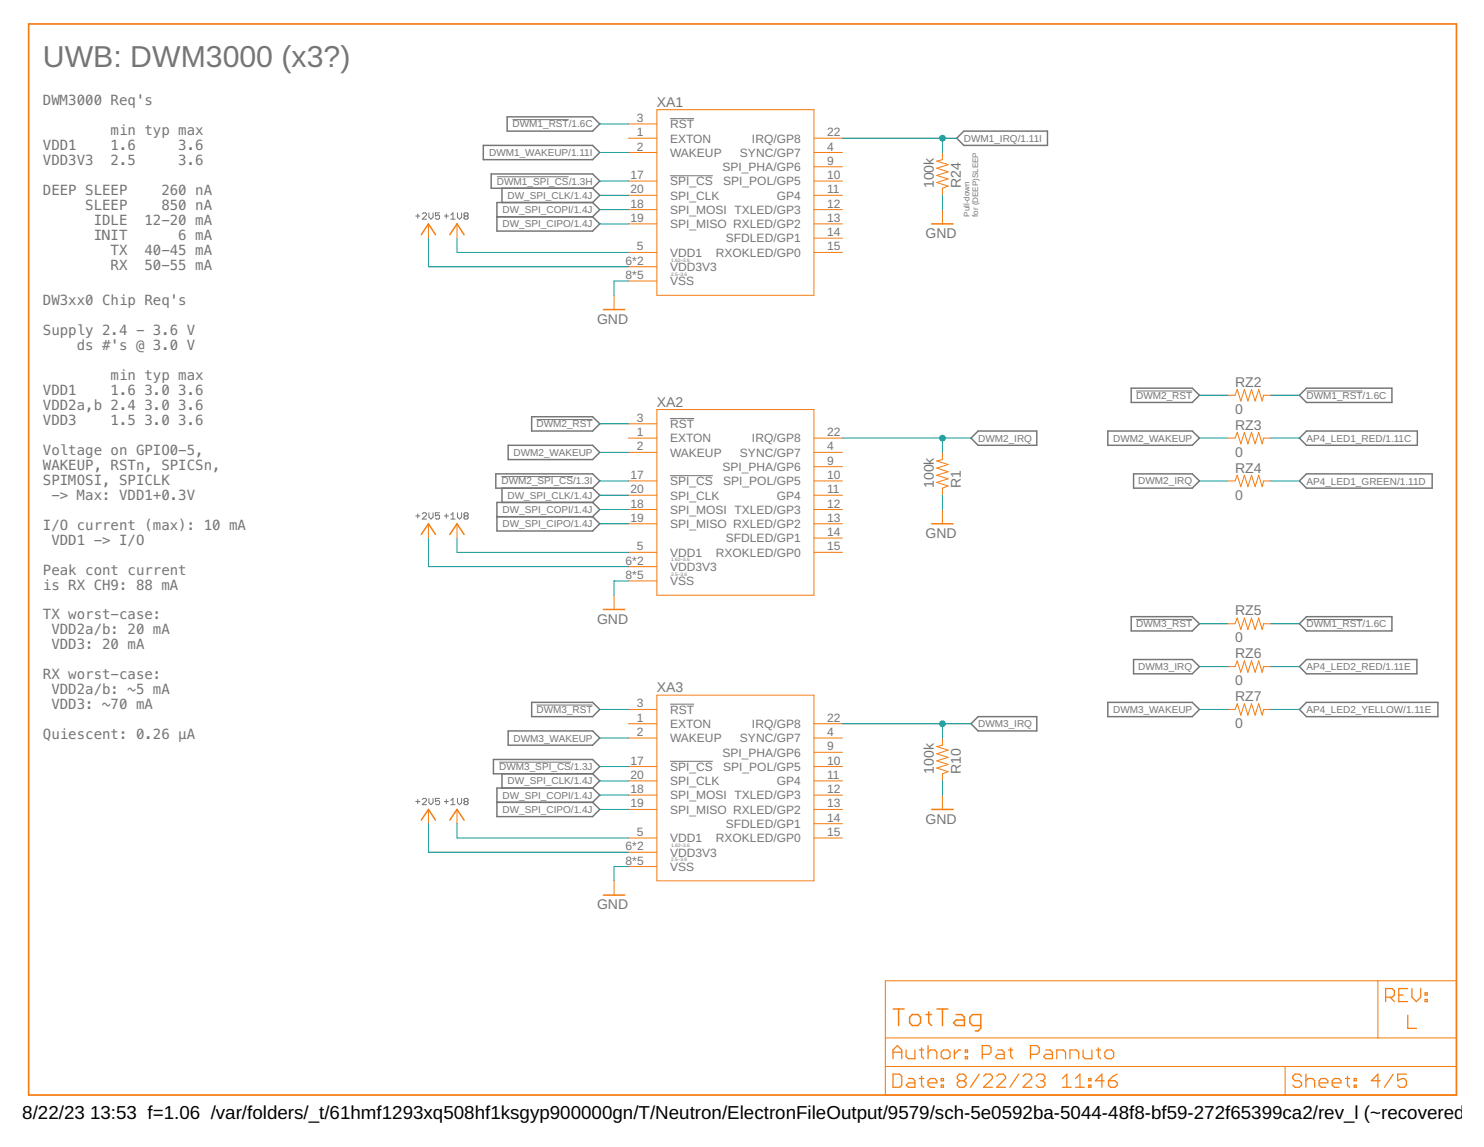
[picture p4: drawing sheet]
<svg xmlns="http://www.w3.org/2000/svg" width="279mm" height="216mm" viewBox="0 0 279 216" stroke-linecap="round" stroke-linejoin="round" font-family="sans-serif">
<g fill="none" stroke="#757575" stroke-width=".19">
<path d="M93.6 33.3h13.5M96.5 22.5h10.6M126.2 22.3h4.5M126.2 33.1h8M78.3 40.7h.8M78.7 40.3v.8M79.5 40.3l.2-.2h.4l.2 .2v.2l-.8 .8h.8M80.8 40.1v.8l.3 .4 .4-.4v-.8M82.8 40.1h-.8v.6l.4-.2 .4 .2v.4l-.2 .2h-.4l-.2-.2M83.7 40.7h.7M84 40.3v.8M84.9 40.5l.4-.4v1.2"/>
<path d="M84.9 41.3h.8M86.1 40.1v.8l.4 .4 .4-.4v-.8M87.5 40.7h.4M87.5 40.7l-.1 .2 .1 .4h.4l.2-.2-.2-.4M87.5 40.7l-.1-.2 .1-.4h.4l.2 .2-.2 .4M101 79h10.6M126.2 78.8h4.5M213.9 73.6h10.6M246 73.6h10.5M78.3 97.1h.8M78.7 96.7v.8M79.5 96.7l.2-.2h.4l.2 .2v.2l-.8 .8h.8"/>
<path d="M80.8 96.5v.8l.3 .4 .4-.4v-.8M82.8 96.5h-.8v.6l.4-.2 .4 .2v.4l-.2 .2h-.4l-.2-.2M83.7 97.1h.7M84 96.7v.8M84.9 96.9l.4-.4v1.2M84.9 97.7h.8M86.1 96.5v.8l.4 .4 .4-.4v-.8M87.5 97.1l-.1-.2 .1-.4h.4l.2 .2-.2 .4M87.5 97.1l-.1 .2 .1 .4h.4l.2-.2-.2-.4M87.5 97.1h.4M94.4 89.7h13.5M126.2 89.5h8"/>
<path d="M213.9 116.6h10.6M246 116.6h10.5M101 132.7h10.6M126.2 132.5h4.5M78.3 150.9h.8M78.7 150.5v.8M79.5 150.5l.2-.2h.4l.2 .2v.2l-.8 .8h.8M80.8 150.3v.8l.3 .4 .4-.4v-.8M82.8 150.3h-.8v.6l.4-.2 .4 .2v.4l-.2 .2h-.4l-.2-.2M83.7 150.9h.7M84 150.5v.8M84.9 150.7l.4-.4v1.2"/>
<path d="M84.9 151.5h.8M86.1 150.3v.8l.4 .4 .4-.4v-.8M87.5 150.9l-.1-.2 .1-.4h.4l.2 .2-.2 .4M87.5 150.9l-.1 .2 .1 .4h.4l.2-.2-.2-.4M87.5 150.9h.4M94 143.5h13.5M126.2 143.3h8"/>
</g>
<g fill="none" stroke="#757575" stroke-width=".28">
<path d="M91 27.4h20.6l1.3 1.3-1.3 1.4h-20.6zM92.5 32.7h19.1l1.3 1.4-1.3 1.3h-19.1zM94.5 35.4v2.7M95.5 22h16.1l1.3 1.3-1.3 1.4h-16.1zM111.6 35.4l1.3 1.4-1.3 1.3M111.6 38.1h-18v5.4h18l1.3-1.4-1.3-1.3M111.6 38.1l1.3 1.4-1.3 1.3M180.1 26l1.4-1.3h15.7v2.7h-15.7zM93.6 40.8h18M100.1 78.4h11.5l1.3 1.4-1.3 1.3h-11.5zM213 73.1h11.5l1.3 1.3-1.3 1.4h-11.5zM244.6 74.4l1.4-1.3h16.1v2.7h-16.1z"/>
<path d="M93.3 89.2h18.3l1.3 1.3-1.3 1.4h-18.3zM93.6 97.3h18M94.5 91.9v2.7M95.7 83.8h15.9l1.3 1.4-1.3 1.3h-15.9zM111.6 91.9l1.3 1.3-1.3 1.4M111.6 94.6h-18v5.3h18l1.3-1.3-1.3-1.3M111.6 94.6l1.3 1.3-1.3 1.4M182.8 82.5l1.3-1.4h11.1v2.7h-11.1zM208.6 81.1h15.9l1.3 1.4-1.3 1.3h-15.9zM213.4 89.2h11.1l1.3 1.3-1.3 1.4h-11.1zM244.6 90.5l1.4-1.3h23.6v2.7h-23.6zM246 81.1h20.8v2.7h-20.8l-1.4-1.3z"/>
<path d="M213 116.1h11.5l1.3 1.3-1.3 1.4h-11.5zM244.6 117.4l1.4-1.3h16.1v2.7h-16.1zM95.7 137.6h15.9l1.3 1.3-1.3 1.4h-15.9zM100.1 132.2h11.5l1.3 1.3-1.3 1.4h-11.5zM182.8 136.2l1.3-1.3h11.1v2.7h-11.1zM208.6 132.2h15.9l1.3 1.3-1.3 1.4h-15.9zM213.4 124.1h11.1l1.3 1.4-1.3 1.3h-11.1zM244.6 133.5l1.4-1.3h24.7v2.7h-24.7zM244.6 125.5l1.4-1.4h20.8v2.7h-20.8zM92.9 143h18.7l1.3 1.3-1.3 1.3h-18.7zM93.6 151h18M94.5 145.6v2.7"/>
<path d="M111.6 145.6l1.3 1.4-1.3 1.3M111.6 148.3h-18v5.4h18l1.3-1.3-1.3-1.4M111.6 148.3l1.3 1.4-1.3 1.3"/>
</g>
<path d="M5.4 4.5h268.8v201.6h-268.8z" fill="none" stroke="#f57c10" stroke-width=".32"/>
<g fill="none" stroke="#f57c10" stroke-width=".23">
<path d="M168.1 199.3v-1.7l.9-.8 .8 .8v1.7M168.1 198.1h1.7M170.6 197.6v1.3l.4 .4h1.3v-1.7M173.1 197.6h.8M173.5 197.2v1.7l.4 .4M174.7 198.1l.5-.5h.8l.4 .5v1.2M174.7 196.8v2.5M177.2 198.1l.4-.5h.9l.4 .5v.8l-.4 .4h-.9l-.4-.4zM179.7 197.6v1.7M180.9 197.6h-.4l-.8 .9M181.7 197.6h.5v.5h-.5zM181.7 198.9h.5v.4h-.5z"/>
<path d="M184.9 198.5h1.3l.4-.4v-.9l-.4-.4h-1.3v2.5M187.8 197.6h.8l.5 .5v1.2h-1.3l-.4-.4 .4-.4h1.3M189.9 197.6h.8M190.3 197.2v1.7l.4 .4M194 198.5h1.2l.5-.4v-.9l-.5-.4h-1.2v2.5M196.9 197.6h.8l.4 .5v1.2h-1.2l-.4-.4 .4-.4h1.2M199 199.3v-1.7h1.2l.4 .5v1.2M201.4 199.3v-1.7h1.3l.4 .5v1.2M203.9 197.6v1.3l.4 .4h1.3v-1.7M206.4 197.6h.8M206.8 197.2v1.7l.4 .4M208.4 197.6h.9l.4 .5v.8l-.4 .4h-.9l-.4-.4v-.8z"/>
<path d="M260.9 187.7h1.2l.4-.4v-.8l-.4-.4h-1.2v2.4M261.7 187.7l.8 .8M263.4 187.3h.8M265 186.1h-1.6v2.4h1.6M265 191.1v2.5h1.7M265.8 186.1v1.6l.9 .8 .8-.8v-1.6M268.3 188.1h.4v.4h-.4zM268.3 186.9h.4v.4h-.4zM168.1 202.2h1.3l.4 .4v1.7l-.4 .4h-1.3zM171 203h.9l.4 .4v1.3h-1.3l-.4-.4 .4-.5h1.3M173.1 203h.8M173.5 202.6v1.7l.4 .4"/>
<path d="M174.7 203.8h1.7v-.4l-.4-.4h-.8l-.5 .4v.9l.5 .4h.8M177.2 204.3h.4v.4h-.4zM177.2 203h.4v.4h-.4zM180.6 203.4l-.4-.4v-.4l.4-.4h.9l.4 .4v.4l-.4 .4M180.6 203.4l-.4 .4v.5l.4 .4h.9l.4-.4v-.5l-.4-.4M180.6 203.4h.9M184.4 202.2l-1.7 2.5M185.2 202.6l.4-.4h.8l.4 .4v.4l-1.6 1.7h1.6M187.7 202.6l.4-.4h.8l.4 .4v.4l-1.6 1.7h1.6M191.8 202.2l-1.7 2.5M192.6 202.6l.4-.4h.8l.4 .4v.4l-1.6 1.7h1.6M195.1 202.6l.4-.4h.8l.4 .4v.4l-.4 .4"/>
<path d="M195.9 203.4h.4M196.3 203.4l.4 .4v.5l-.4 .4h-.8l-.4-.4M200 204.7h1.7M200 203l.9-.8v2.5M202.5 204.7h1.7M202.5 203l.8-.8v2.5M205 204.3h.4v.4h-.4zM205 203h.4v.4h-.4zM207.9 203.4h-1.7l1.3-1.2v2.5M208.7 203.4h1.2l.5 .4v.5l-.5 .4h-.8l-.4-.4zM210.4 202.2l-.9 .4-.8 .8M245 202.6l-.4-.4h-.8l-.4 .4v.4l.4 .4h.8l.4 .4v.5l-.4 .4h-.8l-.4-.4"/>
<path d="M245.9 203.4l.4-.4h.8l.4 .4v1.3M245.9 202.2v2.5M248.3 203.8h1.7v-.4l-.4-.4h-.8l-.5 .4v.9l.5 .4h.8M250.8 203.8h1.7v-.4l-.4-.4h-.9l-.4 .4v.9l.4 .4h.9M253.3 203h.8M253.7 202.6v1.7l.4 .4M255 204.3h.4v.4h-.4zM255 203h.4v.4h-.4zM259.8 203.4h-1.6l1.2-1.2v2.5M262.3 202.2l-1.6 2.5M264.8 202.2h-1.7v1.2l.9-.4h.4l.4 .4v.9l-.4 .4h-.9l-.4-.4"/>
</g>
<g fill="none" stroke="#f57c10" stroke-width=".28">
<path d="M79.3 44.2l1.4-2.1 1.3 2.1M84.7 44.2l1.3-2.1 1.4 2.1M113.6 58.3h4M175.4 42.1h4.1M175.4 98.6h4.1M79.3 100.6l1.4-2 1.3 2M84.7 100.6l1.3-2 1.4 2M113.6 114.7h4M79.3 154.4l1.4-2 1.3 2M84.7 154.4l1.3-2 1.4 2M175.4 152.4h4.1M113.6 168.5h4"/>
<path d="M168.2 189.9h2M169.2 189.9v3.1M171.3 191.5l.5-.5h1l.5 .5v1l-.5 .5h-1l-.5-.5zM174.3 191h1.1M174.9 190.5v2l.5 .5M176.4 189.9h2.1M177.4 189.9v3.1M180 191h1.1l.5 .5v1.5h-1.6l-.5-.5 .5-.5h1.6M184.7 193h-1.6l-.5-.5v-1l.5-.5h1.6v2.5l-.6 .6h-.5"/>
</g>
<g fill="none" stroke="#f57c10" stroke-width=".19">
<path d="M118.3 26h5.4M118.3 28.7h5.4M118.3 23.3h5.4M118.3 34.1h5.4M118.3 36.8h5.4M118.3 39.5h5.4M123.7 20.6h29.5v35h-29.5zM153.2 26h5.4M153.2 28.7h5.4M153.2 31.4h5.4M153.2 34.1h5.4M153.2 36.8h5.4"/>
<path d="M153.2 39.5h5.4M177.4 28.7v1.4l-1 .2 2.1 .7-2.1 .7 2.1 .6-2.1 .7 2.1 .7-2.1 .7 2.1 .6-1.1 .4v1.4M177.4 39.5v2.6M80.7 42.1v2.7M86 42.1v2.7M115.6 55.6v2.7M118.3 47.5h5.4M118.3 50.2h5.4M118.3 52.9h5.4M118.3 42.1h5.4M153.2 47.5h5.4M153.2 42.1h5.4"/>
<path d="M153.2 44.8h5.4M118.3 79.8h5.4M123.7 77.1h29.5v34.9h-29.5zM231.2 74.4h1.3l.4-1.1 .7 2.2 .7-2.2 .6 2.2 .7-2.2 .7 2.2 .7-2.2 .6 2.2 .3-1.1h1.4M80.7 98.6v2.7M86 98.6v2.7M118.3 82.5h5.4M118.3 85.2h5.4M118.3 90.5h5.4M118.3 93.2h5.4M118.3 95.9h5.4M118.3 98.6h5.4"/>
<path d="M153.2 82.5h5.4M153.2 85.2h5.4M153.2 87.8h5.4M153.2 90.5h5.4M153.2 93.2h5.4M153.2 95.9h5.4M153.2 98.6h5.4M177.4 85.2v1.3l-1 .3 2.1 .6-2.1 .7 2.1 .7-2.1 .7 2.1 .6-2.1 .7 2.1 .7-1.1 .4v1.3M177.4 95.9v2.7M231.2 82.5h1.3l.4-1.1 .7 2.1 .7-2.1 .6 2.1 .7-2.1 .7 2.1 .7-2.1 .6 2.1 .3-1h1.4M231.2 90.5h1.3l.4-1 .7 2.1 .7-2.1 .6 2.1 .7-2.1 .7 2.1 .7-2.1 .6 2.1 .3-1.1h1.4M115.6 112v2.7"/>
<path d="M118.3 104h5.4M118.3 106.7h5.4M118.3 109.3h5.4M153.2 104h5.4M153.2 101.3h5.4M231.2 117.4h1.3l.4-1.1 .7 2.2 .7-2.2 .6 2.2 .7-2.2 .7 2.2 .7-2.2 .6 2.2 .3-1.1h1.4M118.3 136.2h5.4M118.3 138.9h5.4M118.3 133.5h5.4M123.7 130.9h29.5v34.9h-29.5zM153.2 136.2h5.4M153.2 138.9h5.4"/>
<path d="M177.4 138.9v1.4l-1 .2 2.1 .7-2.1 .7 2.1 .7-2.1 .6 2.1 .7-2.1 .7 2.1 .6-1.1 .4v1.4M231.2 133.5h1.3l.4-1 .7 2.1 .7-2.1 .6 2.1 .7-2.1 .7 2.1 .7-2.1 .6 2.1 .3-1.1h1.4M231.2 125.5h1.3l.4-1.1 .7 2.2 .7-2.2 .6 2.2 .7-2.2 .7 2.2 .7-2.2 .6 2.2 .3-1.1h1.4M80.7 152.4v2.6M86 152.4v2.6M118.3 157.7h5.4M118.3 144.3h5.4M118.3 147h5.4M118.3 149.7h5.4M118.3 152.4h5.4M153.2 157.7h5.4M153.2 141.6h5.4"/>
<path d="M153.2 144.3h5.4M153.2 147h5.4M153.2 149.7h5.4M153.2 152.4h5.4M153.2 155h5.4M177.4 149.7v2.7M115.6 165.8v2.7M118.3 160.4h5.4M118.3 163.1h5.4M166.7 184.6h107.5v21.5h-107.5zM166.7 195.4h107.5M259.4 184.6v10.8"/>
<path d="M166.7 200.7h107.5M242 200.7v5.4"/>
</g>
<g fill="none" stroke="#009292" stroke-width=".19">
<path d="M112.9 28.7h5.4M112.9 23.3h5.4M112.9 34.1h5.4M112.9 36.8h5.4M112.9 39.5h5.4M158.6 26h21.5M177.4 26v2.7M177.4 36.8v2.7M80.7 44.8v5.4h37.6M86 44.8v2.7h32.3M112.9 42.1h5.4M118.3 52.9h-2.7v2.7"/>
<path d="M112.9 79.8h5.4M225.8 74.4h5.4M239.3 74.4h5.3M112.9 93.2h5.4M112.9 98.6h5.4M112.9 95.9h5.4M112.9 90.5h5.4M112.9 85.2h5.4M158.6 82.5h24.2M177.4 82.5v2.7M177.4 93.2v2.7M225.8 82.5h5.4"/>
<path d="M225.8 90.5h5.4M239.3 82.5h5.3M239.3 90.5h5.3M80.7 101.3v5.4h37.6M86 101.3v2.7h32.3M118.3 109.3h-2.7v2.7M225.8 117.4h5.4M239.3 117.4h5.3M112.9 133.5h5.4M112.9 138.9h5.4M158.6 136.2h24.2M177.4 136.2v2.7"/>
<path d="M225.8 125.5h5.4M225.8 133.5h5.4M239.3 125.5h5.3M239.3 133.5h5.3M80.7 155v5.4h37.6M86 155v2.7h32.3M112.9 147h5.4M112.9 152.4h5.4M112.9 149.7h5.4M112.9 144.3h5.4M177.4 147v2.7M118.3 163.1h-2.7v2.7"/>
</g>
<g fill="#009292" stroke="#009292" stroke-width=".19">
<circle cx="177.4" cy="26" r=".53"/>
<circle cx="177.4" cy="136.2" r=".53"/>
<circle cx="177.4" cy="82.5" r=".53"/>
</g>
<text font-size="5.7" fill="#757575" x="8.1" y="12.6">UWB: DWM3000 (x3?)</text>
<g font-size="3.5">
<text x="4.2" y="210.7">8/22/23</text>
<text x="17" y="210.7">13:53 f=1.06 /var/folders/_t/61hmf1293xq508hf1ksgyp900000gn/T/Neutron/ElectronFileOutput/9579/sch-5e0592ba-5044-48f8-bf59-272f65399ca2/rev_l (~recovered).sc</text>
</g>
<g font-size="2.6" fill="#757575">
<text x="8.1" y="19.8">DWM3000 Req's</text>
<text x="123.7" y="20.1">XA1</text>
<text x="8.1" y="28.3">VDD1</text>
<text x="20.8" y="25.5">min typ max</text>
<text x="20.8" y="28.3">1.6</text>
<text x="33.6" y="28.3">3.6</text>
<text x="8.1" y="31.1">VDD3V3</text>
<text x="20.8" y="31.1">2.5</text>
<text x="33.6" y="31.1">3.6</text>
<text x="175.8" y="35.4" transform="rotate(-90 175.8 35.4)">100k</text>
<text x="180.9" y="35.4" transform="rotate(-90 180.9 35.4)">R24</text>
<text x="8.1" y="36.7">DEEP SLEEP</text>
<text x="16" y="39.5">SLEEP</text>
<text x="30.4" y="36.7">260 nA</text>
<text x="30.4" y="39.5">850 nA</text>
<text x="17.6" y="42.4">IDLE</text>
<text x="17.6" y="45.2">INIT</text>
<text x="20.8" y="48">TX</text>
<text x="27.2" y="42.4">12-20 mA</text>
<text x="27.2" y="48">40-45 mA</text>
<text x="33.6" y="45.2">6 mA</text>
<text x="174.2" y="44.8">GND</text>
<text x="20.8" y="50.8">RX</text>
<text x="27.2" y="50.8">50-55 mA</text>
<text x="8.1" y="57.5">DW3xx0 Chip Req's</text>
<text x="8.1" y="63.1">Supply 2.4 - 3.6 V</text>
<text x="14.5" y="65.9">ds #'s @ 3.0 V</text>
<text x="112.4" y="61">GND</text>
<text x="20.8" y="71.5">min typ max</text>
<text x="8.1" y="74.4">VDD1</text>
<text x="8.1" y="77.2">VDD2a,b 2.4</text>
<text x="20.8" y="74.4">1.6</text>
<text x="27.2" y="74.4">3.0</text>
<text x="27.2" y="77.2">3.0</text>
<text x="33.6" y="74.4">3.6</text>
<text x="33.6" y="77.2">3.6</text>
<text x="123.7" y="76.6">XA2</text>
<text x="232.5" y="77.9">0</text>
<text x="232.5" y="72.8">RZ2</text>
<text x="8.1" y="80">VDD3</text>
<text x="20.8" y="80">1.5</text>
<text x="27.2" y="80">3.0</text>
<text x="33.6" y="80">3.6</text>
<text x="232.5" y="80.9">RZ3</text>
<text x="8.1" y="85.6">Voltage on GPIO0-5,</text>
<text x="8.1" y="88.4">WAKEUP, RSTn, SPICSn,</text>
<text x="232.5" y="86">0</text>
<text x="232.5" y="88.9">RZ4</text>
<text x="8.1" y="91.3">SPIMOSI, SPICLK</text>
<text x="9.7" y="94.1">-&gt; Max: VDD1+0.3V</text>
<text x="175.8" y="91.9" transform="rotate(-90 175.8 91.9)">100k</text>
<text x="180.9" y="91.9" transform="rotate(-90 180.9 91.9)">R1</text>
<text x="232.5" y="94">0</text>
<text x="8.1" y="99.7">I/O current (max): 10 mA</text>
<text x="174.2" y="101.3">GND</text>
<text x="9.7" y="102.5">VDD1 -&gt; I/O</text>
<text x="8.1" y="108.1">Peak cont current</text>
<text x="8.1" y="111">is RX CH9: 88 mA</text>
<text x="8.1" y="116.6">TX worst-case:</text>
<text x="9.7" y="119.4">VDD2a/b: 20 mA</text>
<text x="112.4" y="117.4">GND</text>
<text x="232.5" y="115.8">RZ5</text>
<text x="9.7" y="122.2">VDD3: 20 mA</text>
<text x="232.5" y="120.9">0</text>
<text x="232.5" y="123.9">RZ6</text>
<text x="8.1" y="127.9">RX worst-case:</text>
<text x="9.7" y="130.7">VDD2a/b: ~5 mA</text>
<text x="123.7" y="130.3">XA3</text>
<text x="232.5" y="129">0</text>
<text x="232.5" y="132">RZ7</text>
<text x="9.7" y="133.5">VDD3: ~70 mA</text>
<text x="232.5" y="137">0</text>
<text x="8.1" y="139.1">Quiescent: 0.26 µA</text>
<text x="175.8" y="145.6" transform="rotate(-90 175.8 145.6)">100k</text>
<text x="180.9" y="145.6" transform="rotate(-90 180.9 145.6)">R10</text>
<text x="174.2" y="155">GND</text>
<text x="112.4" y="171.2">GND</text>
</g>
<g font-size="2.3" fill="#757575">
<text x="119.9" y="23">3</text>
<text x="119.9" y="25.6">1</text>
<text x="119.9" y="28.3">2</text>
<text x="126.1" y="26.8">EXTON</text>
<text x="126.1" y="29.5">WAKEUP</text>
<text x="126.1" y="24.1">RST</text>
<text x="139.3" y="29.5">SYNC/GP7</text>
<text x="141.6" y="26.8">IRQ/GP8</text>
<text x="155.7" y="28.3">4</text>
<text x="155.7" y="25.6">22</text>
<text x="118.7" y="33.7">17</text>
<text x="126.1" y="34.9">SPI_CS</text>
<text x="136" y="32.2">SPI_PHA/GP6</text>
<text x="136.2" y="34.9">SPI_POL/GP5</text>
<text x="155.7" y="31">9</text>
<text x="155.7" y="33.7">10</text>
<text x="118.7" y="39.1">18</text>
<text x="118.7" y="41.8">19</text>
<text x="118.7" y="36.4">20</text>
<text x="126.1" y="40.3">SPI_MOSI TXLED/GP3</text>
<text x="126.1" y="37.6">SPI_CLK</text>
<text x="146.2" y="37.6">GP4</text>
<text x="155.7" y="36.4">11</text>
<text x="155.7" y="39.1">12</text>
<text x="155.7" y="41.8">13</text>
<text x="119.9" y="47.1">5</text>
<text x="126.1" y="43">SPI_MISO RXLED/GP2</text>
<text x="136.7" y="45.6">SFDLED/GP1</text>
<text x="155.7" y="44.5">14</text>
<text x="155.7" y="47.1">15</text>
<text x="117.8" y="49.8">6*2</text>
<text x="117.8" y="52.5">8*5</text>
<text x="126.1" y="48.3">VDD1</text>
<text x="126.1" y="51">VDD3V3</text>
<text x="126.1" y="53.7">VSS</text>
<text x="134.8" y="48.3">RXOKLED/GP0</text>
<text x="119.9" y="82.1">1</text>
<text x="119.9" y="79.4">3</text>
<text x="126.1" y="83.3">EXTON</text>
<text x="126.1" y="80.6">RST</text>
<text x="141.6" y="83.3">IRQ/GP8</text>
<text x="155.7" y="82.1">22</text>
<text x="119.9" y="84.8">2</text>
<text x="126.1" y="86">WAKEUP</text>
<text x="136" y="88.6">SPI_PHA/GP6</text>
<text x="139.3" y="86">SYNC/GP7</text>
<text x="155.7" y="84.8">4</text>
<text x="155.7" y="87.5">9</text>
<text x="118.7" y="90.2">17</text>
<text x="118.7" y="95.5">18</text>
<text x="118.7" y="92.8">20</text>
<text x="126.1" y="91.3">SPI_CS</text>
<text x="126.1" y="94">SPI_CLK</text>
<text x="136.2" y="91.3">SPI_POL/GP5</text>
<text x="146.2" y="94">GP4</text>
<text x="155.7" y="90.2">10</text>
<text x="155.7" y="92.8">11</text>
<text x="155.7" y="95.5">12</text>
<text x="118.7" y="98.2">19</text>
<text x="126.1" y="96.7">SPI_MOSI TXLED/GP3</text>
<text x="126.1" y="99.4">SPI_MISO RXLED/GP2</text>
<text x="155.7" y="98.2">13</text>
<text x="155.7" y="100.9">14</text>
<text x="117.8" y="106.3">6*2</text>
<text x="119.9" y="103.6">5</text>
<text x="126.1" y="104.8">VDD1</text>
<text x="126.1" y="107.5">VDD3V3</text>
<text x="134.8" y="104.8">RXOKLED/GP0</text>
<text x="136.7" y="102.1">SFDLED/GP1</text>
<text x="155.7" y="103.6">15</text>
<text x="117.8" y="109">8*5</text>
<text x="126.1" y="110.2">VSS</text>
<text x="119.9" y="135.9">1</text>
<text x="119.9" y="133.2">3</text>
<text x="126.1" y="137">EXTON</text>
<text x="126.1" y="134.3">RST</text>
<text x="141.6" y="137">IRQ/GP8</text>
<text x="155.7" y="135.9">22</text>
<text x="118.7" y="143.9">17</text>
<text x="119.9" y="138.5">2</text>
<text x="126.1" y="139.7">WAKEUP</text>
<text x="136" y="142.4">SPI_PHA/GP6</text>
<text x="139.3" y="139.7">SYNC/GP7</text>
<text x="155.7" y="138.5">4</text>
<text x="155.7" y="141.2">9</text>
<text x="155.7" y="143.9">10</text>
<text x="118.7" y="149.3">18</text>
<text x="118.7" y="146.6">20</text>
<text x="126.1" y="145.1">SPI_CS</text>
<text x="126.1" y="147.8">SPI_CLK</text>
<text x="136.2" y="145.1">SPI_POL/GP5</text>
<text x="146.2" y="147.8">GP4</text>
<text x="155.7" y="146.6">11</text>
<text x="155.7" y="149.3">12</text>
<text x="118.7" y="152">19</text>
<text x="126.1" y="150.5">SPI_MOSI TXLED/GP3</text>
<text x="126.1" y="153.2">SPI_MISO RXLED/GP2</text>
<text x="136.7" y="155.9">SFDLED/GP1</text>
<text x="155.7" y="152">13</text>
<text x="155.7" y="154.7">14</text>
<text x="117.8" y="160">6*2</text>
<text x="119.9" y="157.4">5</text>
<text x="126.1" y="158.5">VDD1</text>
<text x="126.1" y="161.2">VDD3V3</text>
<text x="134.8" y="158.5">RXOKLED/GP0</text>
<text x="155.7" y="157.4">15</text>
<text x="117.8" y="162.7">8*5</text>
<text x="126.1" y="163.9">VSS</text>
</g>
<g font-size="1.9" fill="#757575">
<text x="96.5" y="24">DWM1_RST/1.6C</text>
<text x="92.1" y="29.4">DWM1_WAKEUP/1.11I</text>
<text x="181.5" y="26.7">DWM1_IRQ/1.11I</text>
<text x="93.6" y="34.7">DWM1_SPI_CS/1.3H</text>
<text x="94.6" y="40.1">DW_SPI_COPI/1.4J</text>
<text x="95.6" y="37.4">DW_SPI_CLK/1.4J</text>
<text x="94.6" y="42.8">DW_SPI_CIPO/1.4J</text>
<text x="213.9" y="75.1">DWM2_RST</text>
<text x="246" y="75.1">DWM1_RST/1.6C</text>
<text x="101" y="80.4">DWM2_RST</text>
<text x="184.2" y="83.1">DWM2_IRQ</text>
<text x="209.6" y="83.1">DWM2_WAKEUP</text>
<text x="246" y="83.1">AP4_LED1_RED/1.11C</text>
<text x="96.7" y="85.8">DWM2_WAKEUP</text>
<text x="94.4" y="91.2">DWM2_SPI_CS/1.3I</text>
<text x="95.6" y="93.9">DW_SPI_CLK/1.4J</text>
<text x="214.3" y="91.2">DWM2_IRQ</text>
<text x="246" y="91.2">AP4_LED1_GREEN/1.11D</text>
<text x="94.6" y="99.3">DW_SPI_CIPO/1.4J</text>
<text x="94.6" y="96.6">DW_SPI_COPI/1.4J</text>
<text x="213.9" y="118.1">DWM3_RST</text>
<text x="246" y="118.1">DWM1_RST/1.6C</text>
<text x="214.3" y="126.1">DWM3_IRQ</text>
<text x="246" y="126.2">AP4_LED2_RED/1.11E</text>
<text x="101" y="134.2">DWM3_RST</text>
<text x="184.2" y="136.9">DWM3_IRQ</text>
<text x="209.6" y="134.2">DWM3_WAKEUP</text>
<text x="246" y="134.2">AP4_LED2_YELLOW/1.11E</text>
<text x="96.7" y="139.6">DWM3_WAKEUP</text>
<text x="94" y="145">DWM3_SPI_CS/1.3J</text>
<text x="95.6" y="147.6">DW_SPI_CLK/1.4J</text>
<text x="94.6" y="153">DW_SPI_CIPO/1.4J</text>
<text x="94.6" y="150.3">DW_SPI_COPI/1.4J</text>
</g>
<g font-size="1.5" fill="#757575">
<text x="182.5" y="40.8" transform="rotate(-90 182.5 40.8)">Pull-down</text>
<text x="184.2" y="40.8" transform="rotate(-90 184.2 40.8)">for (DEEP)SLEEP</text>
</g>
<g font-size=".9" fill="#757575">
<text x="126.4" y="49.2">1.62–3.6</text>
<text x="126.4" y="51.9">2.5–3.6</text>
<text x="126.4" y="105.7">1.62–3.6</text>
<text x="126.4" y="108.4">2.5–3.6</text>
<text x="126.4" y="159.4">1.62–3.6</text>
<text x="126.4" y="162.1">2.5–3.6</text>
</g>
</svg>
